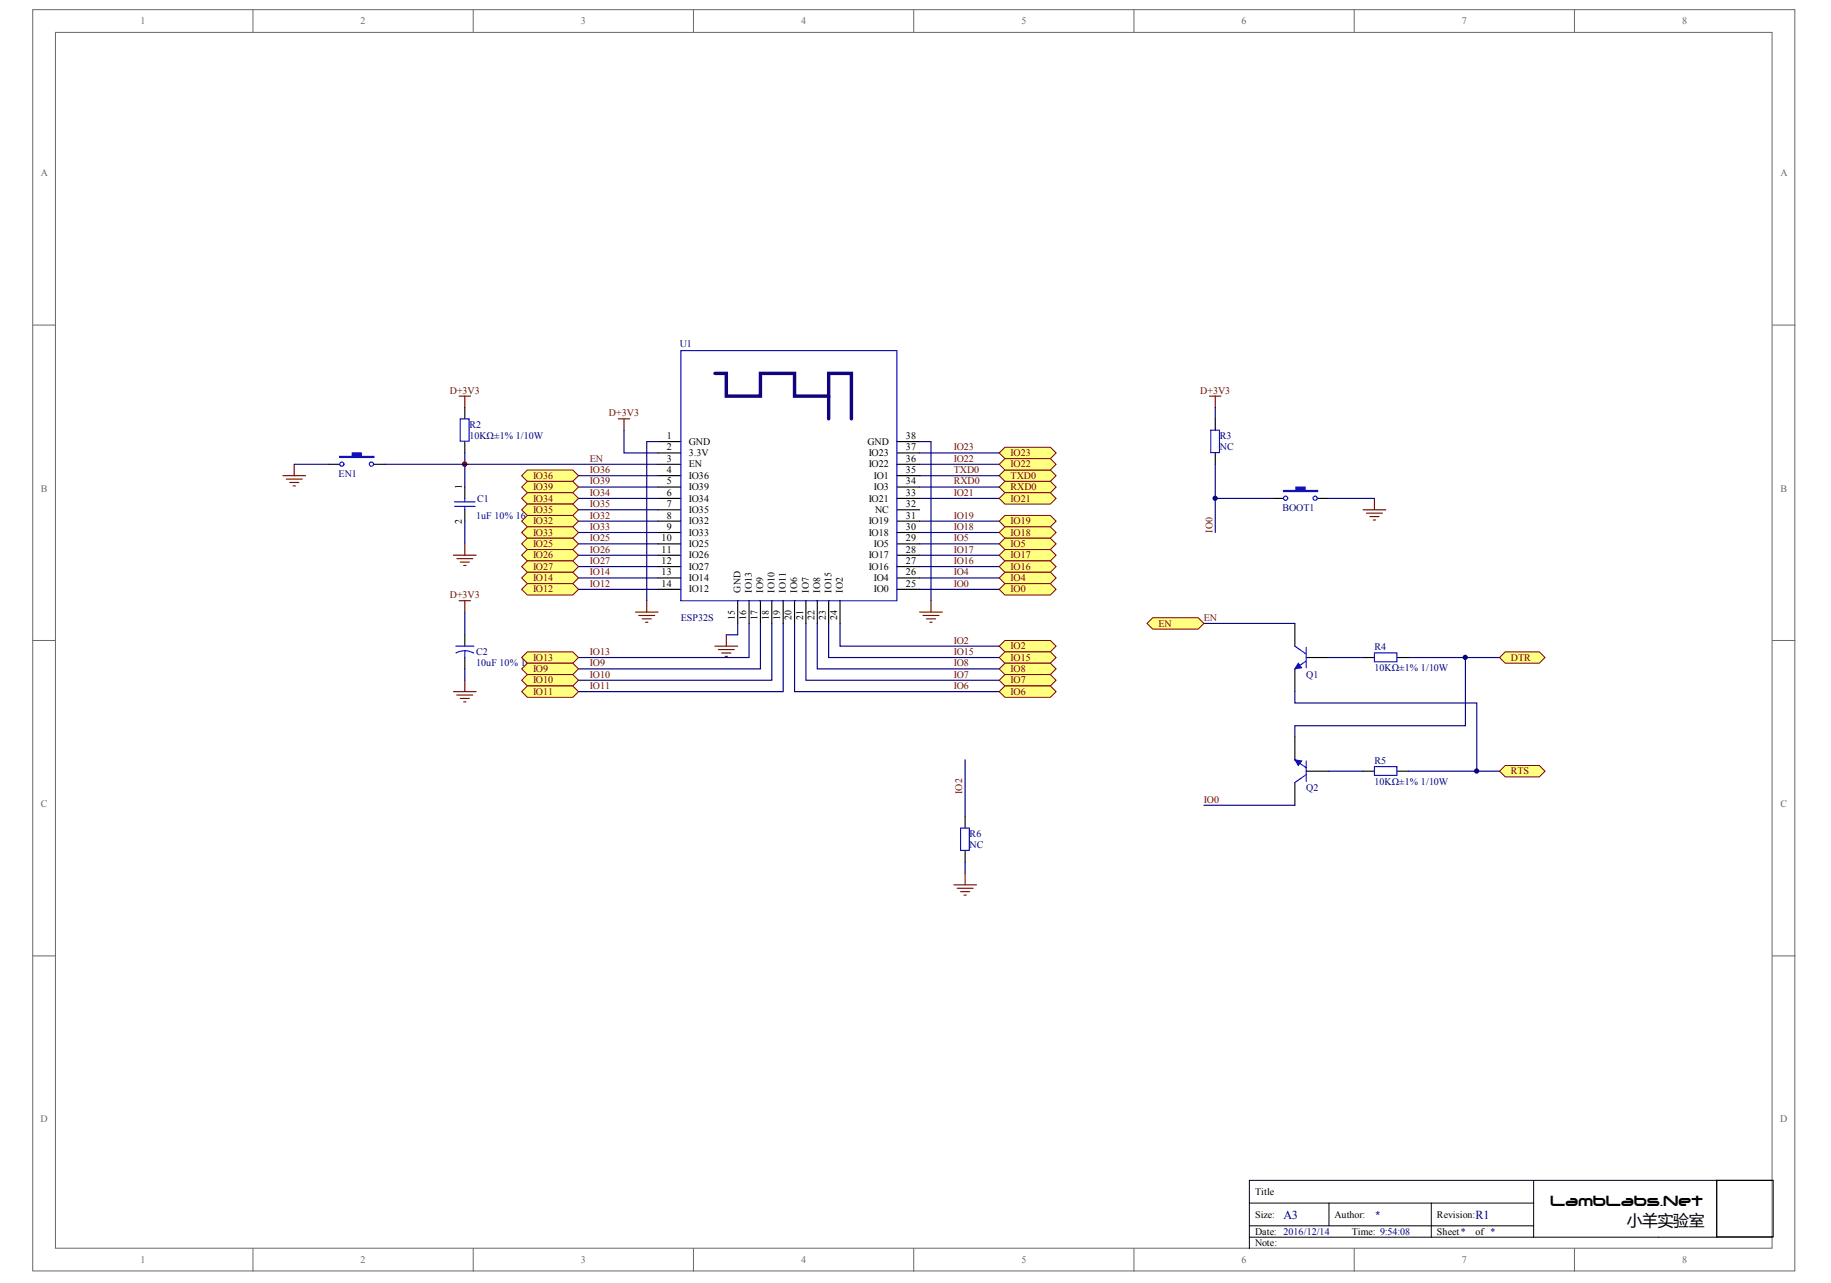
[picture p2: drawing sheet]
<svg xmlns="http://www.w3.org/2000/svg" width="291mm" height="204mm" viewBox="0 0 291 204" stroke-linecap="round" stroke-linejoin="round" font-family="sans-serif">
<g fill="#fff" stroke="#696969" stroke-width=".16">
<path d="M5.2 1.5h280.1v200.5h-280.1z"/>
<path d="M8.8 5.2h272.9v193.2h-272.9z"/>
</g>
<g fill="none" stroke="#696969" stroke-width=".16">
<path d="M40.2 1.5v3.7M75.2 1.5v3.7M110.2 1.5v3.7M145.2 1.5v3.7M180.2 1.5v3.7M215.3 1.5v3.7M250.3 1.5v3.7M5.2 51.7h3.6M281.7 51.7h3.6M5.2 101.8h3.6M281.7 101.8h3.6M5.2 151.9h3.6"/>
<path d="M281.7 151.9h3.6M40.2 198.4v3.6M75.2 198.4v3.6M110.2 198.4v3.6M145.2 198.4v3.6M180.2 198.4v3.6M215.3 198.4v3.6M250.3 198.4v3.6"/>
</g>
<circle cx="73.9" cy="73.8" r=".33" fill="#000080" stroke="#000080" stroke-width=".16"/>
<path d="M198.6 191.2h45.2M198.6 196.6h83.1M198.6 194.8h45.2M211.2 191.2v3.6M227.5 191.2v5.4M243.8 187.6v9M272.9 187.6h9v9h-9zM272.9 187.8v-.2h-74.3v10.8M281.7 187.6h-8.8v9" fill="none" stroke="#000" stroke-width=".16"/>
<path d="M52.2 73.8h1.8M59.4 73.8h1.8M205.8 99.1v3.6M205.8 106.3v3.6M205.8 117.1v3.7M207.6 104.5h3.6M205.8 124.4v3.6M207.6 122.6h3.6" fill="none" stroke="#000" stroke-width=".18"/>
<path d="M54 72.5h2v-.5h1.4v.5h2v.2h-5.4z" fill-rule="evenodd" fill="#00f" stroke="#00f" stroke-width=".18"/>
<g fill="none" stroke="#00f" stroke-width=".18">
<path d="M205.8 102.7l1.8 1.3M207.6 102.9v3.2M207.6 105l-1.8 1.3M205.8 120.8l1.8 1.2M207.6 123.1l-1.8 1.3M207.6 120.9v3.3"/>
<circle cx="54.3" cy="73.8" r=".33"/>
<circle cx="59" cy="73.8" r=".33"/>
</g>
<g fill="#00f" stroke="#00f" stroke-width=".16">
<path d="M205.8 120.8l1.1 .1-.5 .8z"/>
<path d="M206.4 105.4l.5 .7-1.1 .2z"/>
</g>
<path d="M73 63h1.8M73.9 63v1.8M73 95.5h1.8M73.9 95.5v1.8M113.6 102.7h3.7M114.2 103.2h2.5M114.7 103.8h1.5M115.3 104.3h.3M115.5 100.9v1.8" fill="none" stroke="#800000" stroke-width=".18"/>
<path d="M191.4 99.1h14.4M205.8 109.9v1.8h28.9v10.9M211.2 104.5h5.5M223.9 104.5h14.5M232.9 104.5v10.8h-27.1v1.8M191.4 128h14.4M211.2 122.6h5.5M223.9 122.6h14.5" fill="none" stroke="#000080" stroke-width=".18"/>
<g fill="#ffff80" stroke="#800000" stroke-width=".16">
<path d="M238.4 104.5l.9-.9h5.4l.9 .9-.9 .9h-5.4z" fill-rule="evenodd"/>
<path d="M238.4 122.6l.9-.9h5.4l.9 .9-.9 .9h-5.4z" fill-rule="evenodd"/>
</g>
<g fill="none" stroke="#800000" stroke-width=".18">
<path d="M45 75.6h3.6M45.5 76.1h2.5M46 76.7h1.5M46.6 77.2h.4M46.8 73.8v1.8M192.3 63h1.8M193.2 63v1.8M101 97.3h3.6M101.5 97.8h2.6M102.1 98.4h1.4M102.6 98.9h.4M102.8 95.5v1.8"/>
<path d="M146.2 97.3h3.6M146.7 97.8h2.5M147.3 98.4h1.4M147.8 98.9h.4M148 95.5v1.8"/>
</g>
<path d="M193.2 64.8v1.8M193.2 73.8v10.8M153.4 120.8v9M153.4 137v1.8" fill="none" stroke="#000080" stroke-width=".18"/>
<path d="M73.9 100.9v1.8M73.9 104.5v1.8" fill="none" stroke="#000" stroke-width=".18"/>
<path d="M72.4 102.7h2.9M73.9 103.4l-.7 .1-.7 .3M73.9 103.4l.7 .1 .7 .3M73.9 103.4v1.1" fill="none" stroke="#00f" stroke-width=".18"/>
<g fill="#ffff80" stroke="#800000" stroke-width=".16">
<path d="M158.8 75.6l.9-.9h7.3l.9 .9-.9 .9h-7.3z" fill-rule="evenodd"/>
<path d="M158.8 77.4l.9-.9h7.3l.9 .9-.9 .9h-7.3z" fill-rule="evenodd"/>
</g>
<g fill="none" stroke="#000" stroke-width=".18">
<path d="M73.9 64.8v1.8M73.9 70.2v1.8M73.9 77.4v1.8M104.6 79.2h3.6M104.6 70.2h3.6M104.6 72h3.6M104.6 73.8h3.6M104.6 75.6h3.6M104.6 77.4h3.6M142.6 79.2h3.6M142.6 70.2h3.6M142.6 72h3.6"/>
<path d="M142.6 73.8h3.6M142.6 75.6h3.6M142.6 77.4h3.6M193.2 66.6v1.8M193.2 72v1.8M202.2 79.2h1.8M209.4 79.2h1.8M73.9 81v1.8M104.6 81h3.6M104.6 82.8h3.6M104.6 84.6h3.6M104.6 86.4h3.6"/>
<path d="M104.6 88.2h3.6M104.6 90h3.6M104.6 91.9h3.6M104.6 93.7h3.6M117.3 95.5v3.6M119.1 95.5v3.6M120.9 95.5v3.6M122.7 95.5v3.6M124.5 95.5v3.6M126.3 95.5v3.6M128.1 95.5v3.6M129.9 95.5v3.6"/>
<path d="M131.7 95.5v3.6M133.5 95.5v3.6M142.6 81h3.6M142.6 82.8h3.6M142.6 84.6h3.6M142.6 86.4h3.6M142.6 88.2h3.6M142.6 90h3.6M142.6 91.9h3.6M142.6 93.7h3.6M216.7 104.5h1.8M222.1 104.5h1.8"/>
<path d="M153.4 129.8v1.8M153.4 135.2v1.8M216.7 122.6h1.8M222.1 122.6h1.8"/>
</g>
<g fill="none" stroke="#00f" stroke-width=".18">
<path d="M108.2 55.7h34.4v39.8h-34.4zM72.3 79.8h3.2M73.2 66.6h1.3v3.5h-1.3zM73.9 79.2v.6M192.4 68.4h1.4v3.5h-1.4zM72.3 80.5h3.2M73.9 80.5v.5M218.5 103.8h3.5v1.4h-3.5zM152.7 131.6h1.4v3.6h-1.4zM218.5 121.8h3.5v1.4h-3.5z"/>
<circle cx="204.3" cy="79.2" r=".33"/>
<circle cx="209" cy="79.2" r=".33"/>
</g>
<g fill="none" stroke="#000080" stroke-width=".18">
<path d="M46.8 73.8h5.4M61.2 73.8h43.4M73.9 72v5.4M92 79.2h12.6M92 77.4h12.6M92 75.6h12.6M99.2 68.4v3.6h5.4M104.6 70.2h-1.8v25.3M146.2 70.2h1.8v25.3M146.2 79.2h12.6M146.2 73.8h12.6M146.2 77.4h12.6"/>
<path d="M146.2 75.6h12.6M146.2 72h12.6M193.2 79.2h9M211.2 79.2h7.3M73.9 82.8v3.6M73.9 97.3v3.6M92 93.7h12.6M92 91.9h12.6M92 90h12.6M92 88.2h12.6M92 86.4h12.6M92 84.6h12.6"/>
<path d="M92 82.8h12.6M92 81h12.6M117.3 99.1v1.8h-1.8M119.1 99.1v5.4h-27.1M120.9 99.1v7.2h-28.9M122.7 99.1v9h-30.7M124.5 99.1v10.8h-32.5M126.3 99.1v10.8h32.5M128.1 99.1v9h30.7M129.9 99.1v7.2h28.9M131.7 99.1v5.4h27.1M133.5 99.1v3.6h25.3"/>
<path d="M146.2 93.7h12.6M146.2 91.9h12.6M146.2 90h12.6M146.2 88.2h12.6M146.2 86.4h12.6M146.2 84.6h12.6M146.2 82.8h12.6M73.9 106.3v1.8"/>
</g>
<g fill="none" stroke="#800000" stroke-width=".18">
<path d="M98.3 66.6h1.8M99.2 66.6v1.8M218.5 79.2v1.8M72.1 88.2h3.6M72.6 88.8h2.5M73.2 89.3h1.4M73.7 89.9h.4M73.9 86.4v1.8M216.7 81h3.6M217.2 81.6h2.5M217.7 82.1h1.5M218.3 82.6h.4"/>
<path d="M72.1 109.9h3.6M72.6 110.5h2.5M73.2 111h1.4M73.7 111.5h.4M73.9 108.1v1.8M153.4 138.8v1.8M151.6 140.6h3.6M152.1 141.2h2.6M152.7 141.7h1.4M153.2 142.3h.4"/>
</g>
<circle cx="73.9" cy="73.8" r=".33" fill="#800000" stroke="#800000" stroke-width=".16"/>
<path d="M204 77.9h2v-.5h1.4v.5h2v.2h-5.4z" fill-rule="evenodd" fill="#00f" stroke="#00f" stroke-width=".18"/>
<path d="M113.6 59.3h1.9v3.7h5.4v-3.7h5.4v3.7h5.4v-3.7h3.6v7.3M131.7 63v3.6" fill="none" stroke="#11037f" stroke-width=".54"/>
<g fill="#ffff80" stroke="#800000" stroke-width=".16">
<path d="M158.8 72l.9-.9h7.3l.9 .9-.9 .9h-7.3z" fill-rule="evenodd"/>
<path d="M158.8 73.8l.9-.9h7.3l.9 .9-.9 .9h-7.3z" fill-rule="evenodd"/>
<path d="M158.8 79.2l.9-.9h7.3l.9 .9-.9 .9h-7.3z" fill-rule="evenodd"/>
<path d="M158.8 82.8l.9-.9h7.3l.9 .9-.9 .9h-7.3z" fill-rule="evenodd"/>
<path d="M158.8 84.6l.9-.9h7.3l.9 .9-.9 .9h-7.3z" fill-rule="evenodd"/>
<path d="M158.8 86.4l.9-.9h7.3l.9 .9-.9 .9h-7.3z" fill-rule="evenodd"/>
<path d="M158.8 88.2l.9-.9h7.3l.9 .9-.9 .9h-7.3z" fill-rule="evenodd"/>
<path d="M158.8 90l.9-.9h7.3l.9 .9-.9 1h-7.3z" fill-rule="evenodd"/>
<path d="M158.8 91.9l.9-.9h7.3l.9 .9-.9 .9h-7.3z" fill-rule="evenodd"/>
<path d="M158.8 93.7l.9-.9h7.3l.9 .9-.9 .9h-7.3z" fill-rule="evenodd"/>
<path d="M158.8 102.7l.9-.9h7.3l.9 .9-.9 .9h-7.3z" fill-rule="evenodd"/>
<path d="M158.8 104.5l.9-.9h7.3l.9 .9-.9 .9h-7.3z" fill-rule="evenodd"/>
<path d="M158.8 106.3l.9-.9h7.3l.9 .9-.9 .9h-7.3z" fill-rule="evenodd"/>
<path d="M158.8 108.1l.9-.9h7.3l.9 .9-.9 .9h-7.3z" fill-rule="evenodd"/>
<path d="M158.8 109.9l.9-.9h7.3l.9 .9-.9 .9h-7.3z" fill-rule="evenodd"/>
<path d="M82.9 75.6l.9-.9h7.3l.9 .9-.9 .9h-7.3z" fill-rule="evenodd"/>
<path d="M82.9 77.4l.9-.9h7.3l.9 .9-.9 .9h-7.3z" fill-rule="evenodd"/>
<path d="M82.9 79.2l.9-.9h7.3l.9 .9-.9 .9h-7.3z" fill-rule="evenodd"/>
<path d="M82.9 81l.9-.9h7.3l.9 .9-.9 .9h-7.3z" fill-rule="evenodd"/>
<path d="M82.9 82.8l.9-.9h7.3l.9 .9-.9 .9h-7.3z" fill-rule="evenodd"/>
<path d="M82.9 84.6l.9-.9h7.3l.9 .9-.9 .9h-7.3z" fill-rule="evenodd"/>
<path d="M82.9 86.4l.9-.9h7.3l.9 .9-.9 .9h-7.3z" fill-rule="evenodd"/>
<path d="M82.9 88.2l.9-.9h7.3l.9 .9-.9 .9h-7.3z" fill-rule="evenodd"/>
<path d="M82.9 90l.9-.9h7.3l.9 .9-.9 1h-7.3z" fill-rule="evenodd"/>
<path d="M82.9 91.9l.9-.9h7.3l.9 .9-.9 .9h-7.3z" fill-rule="evenodd"/>
<path d="M82.9 93.7l.9-.9h7.3l.9 .9-.9 .9h-7.3z" fill-rule="evenodd"/>
<path d="M82.9 104.5l.9-.9h7.3l.9 .9-.9 .9h-7.3z" fill-rule="evenodd"/>
<path d="M82.9 106.3l.9-.9h7.3l.9 .9-.9 .9h-7.3z" fill-rule="evenodd"/>
<path d="M82.9 108.1l.9-.9h7.3l.9 .9-.9 .9h-7.3z" fill-rule="evenodd"/>
<path d="M82.9 109.9l.9-.9h7.3l.9 .9-.9 .9h-7.3z" fill-rule="evenodd"/>
<path d="M182.3 99.1l.9-.9h7.3l.9 .9-.9 .9h-7.3z" fill-rule="evenodd"/>
</g>
<g fill="#000080" stroke="#000080" stroke-width=".16">
<circle cx="193.1" cy="79.2" r=".33"/>
<circle cx="232.9" cy="104.5" r=".33"/>
<circle cx="234.7" cy="122.5" r=".33"/>
</g>
<g font-size="2.5">
<text x="246.5" y="191.6">LambLabs.Net</text>
<text x="258.6" y="194.8">小羊实验室</text>
</g>
<g font-size="1.9" fill="#000080">
<text x="204" y="193.7">A3</text>
<text x="234.6" y="193.7">R1</text>
</g>
<text font-size="1.7" fill="#000080" x="218.7" y="193.7">*</text>
<g font-size="1.6" fill="#696969">
<text x="22.3" y="3.9">1</text>
<text x="57.3" y="3.9">2</text>
<text x="92.3" y="3.9">3</text>
<text x="127.3" y="3.9">4</text>
<text x="162.4" y="3.9">5</text>
<text x="197.4" y="3.9">6</text>
<text x="232.4" y="3.9">7</text>
<text x="267.4" y="3.9">8</text>
<text x="6.5" y="28">A</text>
<text x="283" y="28">A</text>
<text x="6.5" y="78.1">B</text>
<text x="283" y="78.1">B</text>
<text x="6.5" y="128.3">C</text>
<text x="283" y="128.3">C</text>
<text x="6.4" y="178.4">D</text>
<text x="283" y="178.4">D</text>
<text x="22.3" y="200.8">1</text>
<text x="57.3" y="200.8">2</text>
<text x="92.3" y="200.8">3</text>
<text x="127.3" y="200.8">4</text>
<text x="162.4" y="200.8">5</text>
<text x="197.4" y="200.8">6</text>
<text x="232.4" y="200.8">7</text>
<text x="267.4" y="200.8">8</text>
</g>
<g font-size="1.6" fill="#000080">
<text x="108" y="55.1">U1</text>
<text x="74.6" y="69.8">10KΩ±1% 1/10W</text>
<text x="74.6" y="68">R2</text>
<text x="193.9" y="71.6">NC</text>
<text x="193.9" y="69.8">R3</text>
<text x="53.8" y="75.7">EN1</text>
<text x="75.7" y="82.4">1uF 10% 16V</text>
<text x="75.9" y="79.7">C1</text>
<text x="203.8" y="81.2">BOOT1</text>
<text x="108.2" y="98.7">ESP32S</text>
<text x="75.7" y="105.9">10uF 10% 10V</text>
<text x="75.7" y="104.1">C2</text>
<text x="207.6" y="107.7">Q1</text>
<text x="218.5" y="106.6">10KΩ±1% 1/10W</text>
<text x="218.5" y="103.4">R4</text>
<text x="207.6" y="125.8">Q2</text>
<text x="218.5" y="124.7">10KΩ±1% 1/10W</text>
<text x="218.5" y="121.4">R5</text>
<text x="154.1" y="134.8">NC</text>
<text x="154.1" y="133">R6</text>
</g>
<g font-size="1.6" fill="#800000">
<text x="71.5" y="62.5">D+3V3</text>
<text x="190.8" y="62.5">D+3V3</text>
<text x="96.8" y="66.2">D+3V3</text>
<text x="151.6" y="71.6">IO23</text>
<text x="84.7" y="76.1">IO36</text>
<text x="84.7" y="77.9">IO39</text>
<text x="93.8" y="73.4">EN</text>
<text x="93.8" y="75.2">IO36</text>
<text x="93.8" y="77">IO39</text>
<text x="151.6" y="77">RXD0</text>
<text x="151.6" y="75.2">TXD0</text>
<text x="151.6" y="73.4">IO22</text>
<text x="160.6" y="76.1">TXD0</text>
<text x="160.6" y="77.9">RXD0</text>
<text x="160.6" y="72.5">IO23</text>
<text x="160.6" y="74.3">IO22</text>
<text x="84.7" y="79.7">IO34</text>
<text x="84.7" y="81.5">IO35</text>
<text x="84.7" y="83.3">IO32</text>
<text x="93.8" y="78.8">IO34</text>
<text x="93.8" y="80.6">IO35</text>
<text x="93.8" y="82.4">IO32</text>
<text x="151.6" y="78.8">IO21</text>
<text x="151.6" y="82.4">IO19</text>
<text x="160.6" y="79.7">IO21</text>
<text x="160.6" y="83.3">IO19</text>
<text x="84.7" y="85.1">IO33</text>
<text x="84.7" y="86.9">IO25</text>
<text x="84.7" y="88.7">IO26</text>
<text x="93.8" y="84.2">IO33</text>
<text x="93.8" y="86">IO25</text>
<text x="93.8" y="87.8">IO26</text>
<text x="93.8" y="89.6">IO27</text>
<text x="151.6" y="89.6">IO16</text>
<text x="151.6" y="86">IO5</text>
<text x="151.6" y="84.2">IO18</text>
<text x="151.6" y="87.8">IO17</text>
<text x="160.6" y="85.1">IO18</text>
<text x="160.6" y="86.9">IO5</text>
<text x="160.6" y="88.7">IO17</text>
<text x="192.7" y="84.6" transform="rotate(-90 192.7 84.6)">IO0</text>
<text x="71.5" y="95.1">D+3V3</text>
<text x="84.7" y="90.5">IO27</text>
<text x="84.7" y="92.4">IO14</text>
<text x="84.7" y="94.2">IO12</text>
<text x="93.8" y="91.4">IO14</text>
<text x="93.8" y="93.3">IO12</text>
<text x="151.6" y="93.3">IO0</text>
<text x="151.6" y="91.4">IO4</text>
<text x="160.6" y="90.5">IO16</text>
<text x="160.6" y="92.4">IO4</text>
<text x="160.6" y="94.2">IO0</text>
<text x="184.1" y="99.6">EN</text>
<text x="191.4" y="98.7">EN</text>
<text x="84.7" y="105">IO13</text>
<text x="84.7" y="106.8">IO9</text>
<text x="93.8" y="105.9">IO9</text>
<text x="93.8" y="107.7">IO10</text>
<text x="93.8" y="104.1">IO13</text>
<text x="151.6" y="102.3">IO2</text>
<text x="151.6" y="105.9">IO8</text>
<text x="151.6" y="104.1">IO15</text>
<text x="151.6" y="107.7">IO7</text>
<text x="160.6" y="103.2">IO2</text>
<text x="160.6" y="105">IO15</text>
<text x="160.6" y="106.8">IO8</text>
<text x="240.2" y="105">DTR</text>
<text x="84.7" y="108.6">IO10</text>
<text x="84.7" y="110.4">IO11</text>
<text x="93.8" y="109.5">IO11</text>
<text x="151.6" y="109.5">IO6</text>
<text x="160.6" y="108.6">IO7</text>
<text x="160.6" y="110.4">IO6</text>
<text x="240.2" y="123.1">RTS</text>
<text x="152.9" y="126.2" transform="rotate(-90 152.9 126.2)">IO2</text>
<text x="191.4" y="127.6">IO0</text>
</g>
<g font-size="1.6">
<text x="106" y="69.8">1</text>
<text x="106" y="71.6">2</text>
<text x="109.5" y="70.7">GND</text>
<text x="137.9" y="70.7">GND</text>
<text x="144" y="71.6">37</text>
<text x="144" y="69.8">38</text>
<text x="73.4" y="77.8" transform="rotate(-90 73.4 77.8)">1</text>
<text x="106" y="73.4">3</text>
<text x="106" y="75.2">4</text>
<text x="106" y="77">5</text>
<text x="109.5" y="72.5">3.3V</text>
<text x="109.5" y="74.3">EN</text>
<text x="109.5" y="76.1">IO36</text>
<text x="109.5" y="77.9">IO39</text>
<text x="138.1" y="74.3">IO22</text>
<text x="138.1" y="72.5">IO23</text>
<text x="138.9" y="77.9">IO3</text>
<text x="138.9" y="76.1">IO1</text>
<text x="144" y="77">34</text>
<text x="144" y="75.2">35</text>
<text x="144" y="73.4">36</text>
<text x="73.4" y="83.3" transform="rotate(-90 73.4 83.3)">2</text>
<text x="106" y="78.8">6</text>
<text x="106" y="80.6">7</text>
<text x="106" y="82.4">8</text>
<text x="109.5" y="79.7">IO34</text>
<text x="109.5" y="81.5">IO35</text>
<text x="109.5" y="83.3">IO32</text>
<text x="138.1" y="83.3">IO19</text>
<text x="138.1" y="79.7">IO21</text>
<text x="139.1" y="81.5">NC</text>
<text x="144" y="82.4">31</text>
<text x="144" y="80.6">32</text>
<text x="144" y="78.8">33</text>
<text x="105.2" y="86">10</text>
<text x="105.2" y="87.8">11</text>
<text x="105.2" y="89.6">12</text>
<text x="106" y="84.2">9</text>
<text x="109.5" y="85.1">IO33</text>
<text x="109.5" y="86.9">IO25</text>
<text x="109.5" y="88.7">IO26</text>
<text x="138.1" y="88.7">IO17</text>
<text x="138.1" y="85.1">IO18</text>
<text x="138.9" y="86.9">IO5</text>
<text x="144" y="89.6">27</text>
<text x="144" y="87.8">28</text>
<text x="144" y="86">29</text>
<text x="144" y="84.2">30</text>
<text x="105.2" y="91.4">13</text>
<text x="105.2" y="93.3">14</text>
<text x="109.5" y="90.5">IO27</text>
<text x="109.5" y="92.4">IO14</text>
<text x="109.5" y="94.2">IO12</text>
<text x="117.7" y="94.2" transform="rotate(-90 117.7 94.2)">GND</text>
<text x="119.5" y="94.2" transform="rotate(-90 119.5 94.2)">IO13</text>
<text x="121.3" y="94.2" transform="rotate(-90 121.3 94.2)">IO9</text>
<text x="123.1" y="94.2" transform="rotate(-90 123.1 94.2)">IO10</text>
<text x="124.9" y="94.2" transform="rotate(-90 124.9 94.2)">IO11</text>
<text x="126.7" y="94.2" transform="rotate(-90 126.7 94.2)">IO6</text>
<text x="128.5" y="94.2" transform="rotate(-90 128.5 94.2)">IO7</text>
<text x="130.4" y="94.2" transform="rotate(-90 130.4 94.2)">IO8</text>
<text x="132.2" y="94.2" transform="rotate(-90 132.2 94.2)">IO15</text>
<text x="134" y="94.2" transform="rotate(-90 134 94.2)">IO2</text>
<text x="138.1" y="90.5">IO16</text>
<text x="138.9" y="94.2">IO0</text>
<text x="138.9" y="92.4">IO4</text>
<text x="144" y="93.3">25</text>
<text x="144" y="91.4">26</text>
<text x="116.8" y="98.5" transform="rotate(-90 116.8 98.5)">15</text>
<text x="118.6" y="98.5" transform="rotate(-90 118.6 98.5)">16</text>
<text x="120.4" y="98.5" transform="rotate(-90 120.4 98.5)">17</text>
<text x="122.2" y="98.5" transform="rotate(-90 122.2 98.5)">18</text>
<text x="124" y="98.5" transform="rotate(-90 124 98.5)">19</text>
<text x="125.8" y="98.5" transform="rotate(-90 125.8 98.5)">20</text>
<text x="127.6" y="98.5" transform="rotate(-90 127.6 98.5)">21</text>
<text x="129.4" y="98.5" transform="rotate(-90 129.4 98.5)">22</text>
<text x="131.3" y="98.5" transform="rotate(-90 131.3 98.5)">23</text>
<text x="133.1" y="98.5" transform="rotate(-90 133.1 98.5)">24</text>
<text x="199.5" y="189.9">Title</text>
<text x="199.5" y="193.5">Size:</text>
<text x="199.5" y="196.2">Date: 2016/12/14</text>
<text x="212.1" y="193.5">Author:</text>
<text x="214.9" y="196.2">Time: 9:54:08</text>
<text x="228.4" y="193.5">Revision:</text>
<text x="228.4" y="196.2">Sheet*</text>
<text x="234.6" y="196.2">of *</text>
<text x="199.5" y="198">Note:</text>
</g>
</svg>
